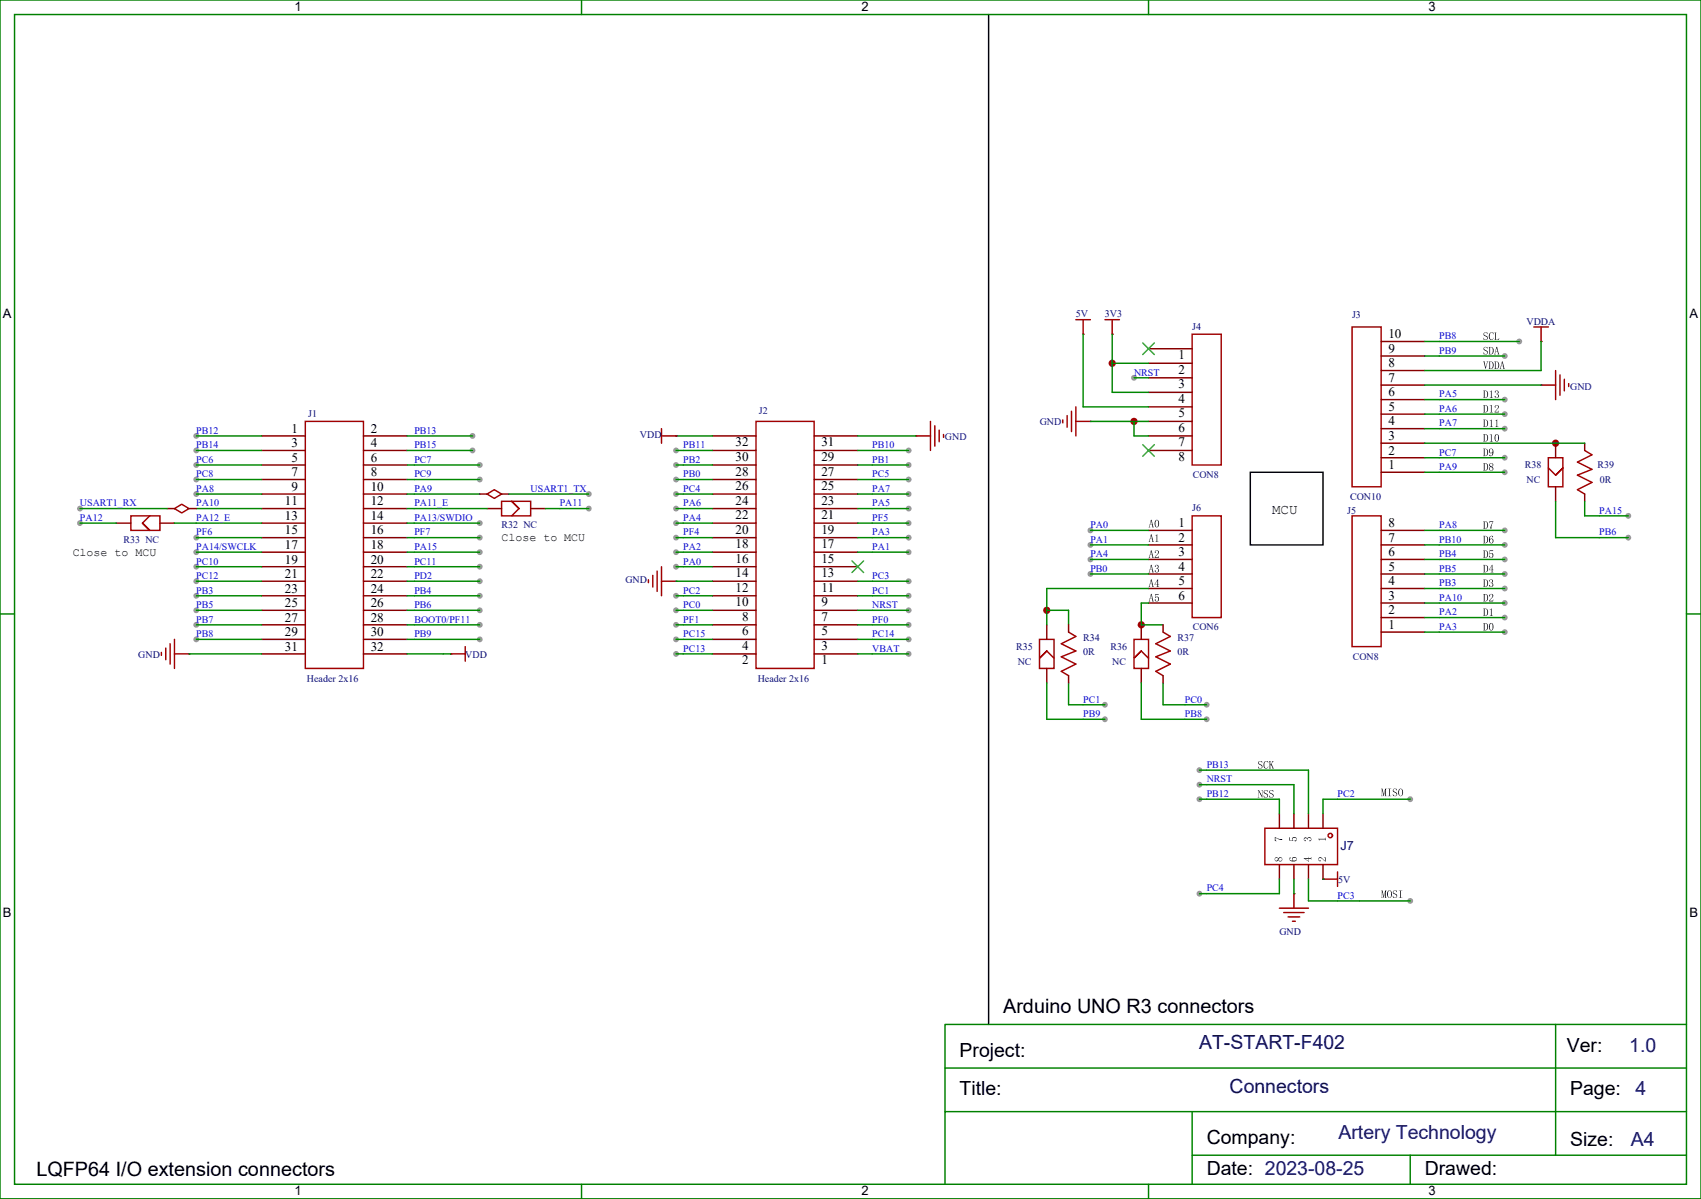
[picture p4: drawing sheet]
<svg xmlns="http://www.w3.org/2000/svg" width="413mm" height="291mm" viewBox="0 0 413 291" stroke-linecap="round" stroke-linejoin="round" font-family="sans-serif">
<g fill="#c00">
<circle cx="269.9" cy="88.2" r=".88"/>
<circle cx="275.2" cy="102.3" r=".88"/>
<circle cx="254" cy="148.2" r=".88"/>
<circle cx="276.9" cy="151.7" r=".88"/>
<circle cx="377.5" cy="107.6" r=".88"/>
</g>
<g fill="#999">
<circle cx="47.6" cy="112.9" r=".71"/>
<circle cx="47.6" cy="116.4" r=".71"/>
<circle cx="47.6" cy="130.5" r=".71"/>
<circle cx="47.6" cy="119.9" r=".71"/>
<circle cx="47.6" cy="144.6" r=".71"/>
<circle cx="47.6" cy="141.1" r=".71"/>
<circle cx="47.6" cy="137.6" r=".71"/>
<circle cx="47.6" cy="134.1" r=".71"/>
<circle cx="47.6" cy="155.2" r=".71"/>
<circle cx="47.6" cy="151.7" r=".71"/>
<circle cx="47.6" cy="148.2" r=".71"/>
<circle cx="116.4" cy="116.4" r=".71"/>
<circle cx="116.4" cy="112.9" r=".71"/>
<circle cx="116.4" cy="130.5" r=".71"/>
<circle cx="116.4" cy="127" r=".71"/>
<circle cx="116.4" cy="144.6" r=".71"/>
<circle cx="116.4" cy="141.1" r=".71"/>
<circle cx="116.4" cy="137.6" r=".71"/>
<circle cx="116.4" cy="134.1" r=".71"/>
<circle cx="116.4" cy="155.2" r=".71"/>
<circle cx="116.4" cy="151.7" r=".71"/>
<circle cx="116.4" cy="148.2" r=".71"/>
<circle cx="275.2" cy="91.7" r=".71"/>
<circle cx="264.6" cy="128.8" r=".71"/>
<circle cx="264.6" cy="132.3" r=".71"/>
<circle cx="264.6" cy="135.8" r=".71"/>
<circle cx="264.6" cy="139.3" r=".71"/>
<circle cx="142.9" cy="123.5" r=".71"/>
<circle cx="19.4" cy="127" r=".71"/>
<circle cx="268.1" cy="171.1" r=".71"/>
<circle cx="268.1" cy="174.6" r=".71"/>
<circle cx="292.8" cy="171.1" r=".71"/>
<circle cx="292.8" cy="174.6" r=".71"/>
<circle cx="291" cy="194" r=".71"/>
<circle cx="291" cy="190.5" r=".71"/>
<circle cx="291" cy="187" r=".71"/>
<circle cx="342.2" cy="194" r=".71"/>
<circle cx="291" cy="217" r=".71"/>
<circle cx="342.2" cy="218.7" r=".71"/>
<circle cx="368.7" cy="82.9" r=".71"/>
<circle cx="365.1" cy="86.4" r=".71"/>
<circle cx="365.1" cy="97" r=".71"/>
<circle cx="365.1" cy="100.5" r=".71"/>
<circle cx="365.1" cy="104.1" r=".71"/>
<circle cx="365.1" cy="111.1" r=".71"/>
<circle cx="365.1" cy="114.7" r=".71"/>
<circle cx="365.1" cy="128.8" r=".71"/>
<circle cx="365.1" cy="132.3" r=".71"/>
<circle cx="365.1" cy="135.8" r=".71"/>
<circle cx="365.1" cy="139.3" r=".71"/>
<circle cx="365.1" cy="142.9" r=".71"/>
<circle cx="365.1" cy="146.4" r=".71"/>
<circle cx="365.1" cy="149.9" r=".71"/>
<circle cx="365.1" cy="153.5" r=".71"/>
<circle cx="395.1" cy="130.5" r=".71"/>
<circle cx="395.1" cy="125.2" r=".71"/>
<circle cx="142.9" cy="119.9" r=".71"/>
<circle cx="19.4" cy="123.5" r=".71"/>
<circle cx="220.5" cy="109.4" r=".71"/>
<circle cx="220.5" cy="112.9" r=".71"/>
<circle cx="220.5" cy="116.4" r=".71"/>
<circle cx="220.5" cy="119.9" r=".71"/>
<circle cx="220.5" cy="123.5" r=".71"/>
<circle cx="220.5" cy="127" r=".71"/>
<circle cx="220.5" cy="130.5" r=".71"/>
<circle cx="220.5" cy="134.1" r=".71"/>
<circle cx="220.5" cy="141.1" r=".71"/>
<circle cx="220.5" cy="144.6" r=".71"/>
<circle cx="220.5" cy="148.2" r=".71"/>
<circle cx="220.5" cy="151.7" r=".71"/>
<circle cx="220.5" cy="155.2" r=".71"/>
<circle cx="220.5" cy="158.7" r=".71"/>
<circle cx="164" cy="148.2" r=".71"/>
<circle cx="164" cy="151.7" r=".71"/>
<circle cx="164" cy="155.2" r=".71"/>
<circle cx="164" cy="158.7" r=".71"/>
<circle cx="164" cy="134.1" r=".71"/>
<circle cx="164" cy="137.6" r=".71"/>
<circle cx="164" cy="144.6" r=".71"/>
<circle cx="164" cy="119.9" r=".71"/>
<circle cx="164" cy="123.5" r=".71"/>
<circle cx="164" cy="127" r=".71"/>
<circle cx="164" cy="130.5" r=".71"/>
<circle cx="164" cy="109.4" r=".71"/>
<circle cx="164" cy="112.9" r=".71"/>
<circle cx="164" cy="116.4" r=".71"/>
<circle cx="47.6" cy="109.4" r=".71"/>
<circle cx="47.6" cy="105.8" r=".71"/>
<circle cx="114.7" cy="105.8" r=".71"/>
<circle cx="114.7" cy="109.4" r=".71"/>
</g>
<path d="M303.4 114.7h17.6v17.6h-17.6z" fill="none" stroke="#000" stroke-width=".35"/>
<path d="M109.4 158.8h3.5M112.9 157v3.5" fill="none" stroke="#a10000" stroke-width=".35"/>
<circle cx="109.4" cy="158.8" r=".18" fill="#870000"/>
<path d="M39.2 158.4v.7M40.2 157.3v2.9M41.3 156.3v4.9M42.3 158.8h3.6M42.3 155.2v7.1" fill="none" stroke="#a10000" stroke-width=".35"/>
<circle cx="45.9" cy="158.8" r=".18" fill="#870000"/>
<path d="M261.1 77.6h3.5M262.8 77.6v3.5" fill="none" stroke="#a10000" stroke-width=".35"/>
<circle cx="262.8" cy="81.1" r=".18" fill="#870000"/>
<path d="M268.1 77.6h3.5M269.9 77.6v3.5" fill="none" stroke="#a10000" stroke-width=".35"/>
<circle cx="269.9" cy="81.1" r=".18" fill="#870000"/>
<path d="M260 99.8v5M261.1 98.8v7M257.9 102v.7M258.9 100.9v2.8M261.1 102.3h3.5" fill="none" stroke="#a10000" stroke-width=".35"/>
<circle cx="264.6" cy="102.3" r=".18" fill="#870000"/>
<path d="M321 213.4h3.6M324.6 211.7v3.5" fill="none" stroke="#a10000" stroke-width=".35"/>
<circle cx="321" cy="213.4" r=".18" fill="#870000"/>
<path d="M314 217v3.5M310.4 220.5h7.1M311.5 221.5h4.9M312.6 222.6h2.8M313.6 223.7h.7" fill="none" stroke="#a10000" stroke-width=".35"/>
<circle cx="314" cy="217" r=".18" fill="#870000"/>
<path d="M373.9 93.5h3.6M377.5 90v7M378.5 91v5M379.6 92.1v2.8M380.6 93.1v.7" fill="none" stroke="#a10000" stroke-width=".35"/>
<circle cx="373.9" cy="93.5" r=".18" fill="#870000"/>
<path d="M222.2 105.8h3.6M225.8 102.3v7.1M226.8 103.4v4.9M227.9 104.4v2.8M229 105.5v.7" fill="none" stroke="#a10000" stroke-width=".35"/>
<circle cx="222.3" cy="105.8" r=".18" fill="#870000"/>
<path d="M372.2 79.4h3.5M373.9 79.4v3.5" fill="none" stroke="#a10000" stroke-width=".35"/>
<circle cx="373.9" cy="82.9" r=".18" fill="#870000"/>
<g fill="#000">
<path d="M309.3 203.2l1.8 .6a1.03 1.03 0 0 1-1.3-.3l-.3-.1v.6l.3 .2h-.5zM312.9 203.3h.1v.7l.7 .1a.52 .52 0 0 1 0-.8 .52 .52 0 0 1 .8 .2 .52 .52 0 0 1-.3 .7v-.2a.22 .22 0 0 0 .3 0 .22 .22 0 0 0 .1-.2 .48 .48 0 0 0-.7-.4 .48 .48 0 0 0-.1 .8l-.9-.1zM316.5 203.4l.4-.1 .3 .3a.49 .49 0 0 1 .5-.4 .49 .49 0 0 1 .5 .5 .49 .49 0 0 1-.5 .5l.2-.2a.31 .31 0 0 0 .2-.3 .31 .31 0 0 0-.2-.3l-.5 .1-.1 .4a.41 .41 0 0 0-.4-.4 .41 .41 0 0 0-.5 .3l.5 .3a.4 .4 0 0 1-.6-.1 .4 .4 0 0 1 .2-.6zM319.9 203.6h1.6l.2-.3v.8l-.2-.3h-1.3l-.1 .3zM320 208.2a1.19 1.19 0 0 1 1.5 .8v-.7l-.2-.2 .4 .1v.9l-.5-.2a.85 .85 0 0 0-1.2-.4 .39 .39 0 0 0 .5 .4v.1a.46 .46 0 0 1-.6-.1 .46 .46 0 0 1 .1-.7z"/>
<path d="M362.6 80.7h.5l-.2 .2 .1 1.5a.56 .56 0 0 0 .7-.3v.4h-1.1l.2-.1v-1.5zM361.6 80.8l.7-.1 .1 .5a.46 .46 0 0 0-.6-.4 .46 .46 0 0 0-.3 .6 .61 .61 0 0 0 0 .7 .61 .61 0 0 0 .7 .2l.2-.3a.55 .55 0 0 1-.6 .5 .55 .55 0 0 1-.5-.6v-.5zM360.1 80.8l.8-.1v.4a.38 .38 0 0 0-.5-.4 .38 .38 0 0 0-.1 .7 .58 .58 0 0 1 .7 .4 .58 .58 0 0 1-.5 .7h-.5v-.5a.44 .44 0 0 0 .4 .5 .44 .44 0 0 0 .5-.4 .44 .44 0 0 0-.4-.5l-.5-.3z"/>
<path d="M363.1 84.4l-.2 .9h.5zM363.1 84.2h.2l.5 1.8h-.4l.1-.1-.1-.5h-.5l-.1 .4 .1 .2h-.4zM361.6 84.3v1.6a.34 .34 0 0 0 .4 .1 .34 .34 0 0 0 .2-.4 .85 .85 0 0 0-.5-1.3zM361.2 84.2a.91 .91 0 0 1 1.2 .9 .91 .91 0 0 1-1.2 .9l.2-.1v-1.5zM360.1 84.4l.8-.2v.5a.38 .38 0 0 0-.5-.4 .38 .38 0 0 0-.1 .6 .58 .58 0 0 1 .7 .5 .58 .58 0 0 1-.5 .7h-.5v-.6a.44 .44 0 0 0 .4 .5 .44 .44 0 0 0 .5-.3 .44 .44 0 0 0-.4-.5l-.5-.4z"/>
<path d="M362.9 98.4a.56 .56 0 0 1 .8 .3 .56 .56 0 0 1-.4 .7l-.5 .6h.7l.2-.3-.1 .4h-.9l.2-.4a.85 .85 0 0 0 .4-1.3 .39 .39 0 0 0-.4 .5l-.2-.1zM361.5 98.5l.4-.2v1.6l.4 .2h-.8l.3-.2v-1.3zM360.2 98.5v1.5a.34 .34 0 0 0 .4 .1 .34 .34 0 0 0 .2-.3 .85 .85 0 0 0-.5-1.4zM359.9 98.3a.91 .91 0 0 1 1.2 .9 .91 .91 0 0 1-1.2 .9l.2-.1v-1.5z"/>
<path d="M362.9 94.9a.45 .45 0 0 1 .7 .1 .45 .45 0 0 1-.3 .6 .5 .5 0 0 1 .4 .6 .5 .5 0 0 1-.5 .4 .5 .5 0 0 1-.5-.4h.2v.2a.31 .31 0 0 0 .3 .2 .31 .31 0 0 0 .3-.3l-.1-.5-.4-.1a.42 .42 0 0 0 .4-.4 .42 .42 0 0 0-.3-.4l-.2 .1-.1 .3-.1-.1zM361.5 95l.4-.2v1.6l.4 .2h-.8l.3-.2v-1.3zM360.2 94.9v1.6a.34 .34 0 0 0 .4 .1 .34 .34 0 0 0 .2-.4 .85 .85 0 0 0-.5-1.3zM359.9 94.8a.91 .91 0 0 1 1.2 .9 .91 .91 0 0 1-1.2 .9l.2-.1v-1.5z"/>
<path d="M364.5 88l-.2 .8h.4zM364.5 87.8l.1-.1 .6 1.9h-.5l.1-.2-.1-.5h-.4l-.2 .5 .2 .2h-.4zM362.9 87.9v1.5a.34 .34 0 0 0 .4 .1 .34 .34 0 0 0 .2-.3 .85 .85 0 0 0-.5-1.4zM362.6 87.8a.91 .91 0 0 1 1.2 .8 .91 .91 0 0 1-1.2 .9l.1-.1v-1.5zM361.6 87.9v1.5a.34 .34 0 0 0 .4 .1 .34 .34 0 0 0 .2-.3 .85 .85 0 0 0-.5-1.4zM361.2 87.8a.91 .91 0 0 1 1.2 .8 .91 .91 0 0 1-1.2 .9l.2-.1v-1.5zM359.9 87.8h.4l-.1 .1 .3 1.3 .4-1.3-.2-.1h.4l-.6 1.8z"/>
<path d="M361.6 109.1a.43 .43 0 0 0-.1 .6 .43 .43 0 0 0 .6 .1v-.7l-.3-.1zM361.4 109.1a.59 .59 0 0 1 .8-.1 .59 .59 0 0 1 .2 .7 .69 .69 0 0 1-.2 .8 .69 .69 0 0 1-.8 .1l.1-.2 .1 .3a.42 .42 0 0 0 .5-.2 .42 .42 0 0 0 .1-.4v-.3a.52 .52 0 0 1-.8 .1 .52 .52 0 0 1 0-.8zM360.2 109v1.6a.34 .34 0 0 0 .4 .1 .34 .34 0 0 0 .2-.4 .85 .85 0 0 0-.5-1.3zM359.9 108.9a.91 .91 0 0 1 1.2 .9 .91 .91 0 0 1-1.2 .9l.2-.1v-1.5z"/>
<path d="M361.5 112.8a.35 .35 0 0 0 .7 0 .35 .35 0 0 0-.7 0zM361.6 113.4a.41 .41 0 0 0-.1 .7 .41 .41 0 0 0 .6-.1 .41 .41 0 0 0-.2-.6zM361.5 112.6a.48 .48 0 0 1 .7 0 .48 .48 0 0 1-.2 .7 .51 .51 0 0 1 .2 .8 .51 .51 0 0 1-.8 0 .51 .51 0 0 1 .2-.8l-.2-.3zM360.2 112.6v1.5a.34 .34 0 0 0 .4 .1 .34 .34 0 0 0 .2-.3 .85 .85 0 0 0-.5-1.4zM359.9 112.5a.91 .91 0 0 1 1.2 .8 .91 .91 0 0 1-1.2 .9l.2-.1v-1.5z"/>
<path d="M363.1 105.5a1.33 1.33 0 0 0 .1 1.6 1.21 1.21 0 0 0 0-1.6zM362.9 105.5a.6 .6 0 0 1 .7 .1 .6 .6 0 0 1 .1 .7 .58 .58 0 0 1-.1 .8 .58 .58 0 0 1-.8-.1l-.1-1zM361.5 105.5l.4-.1v1.6l.4 .2h-.8l.3-.2v-1.3zM360.2 105.5v1.6a.34 .34 0 0 0 .4 0 .34 .34 0 0 0 .2-.3 .85 .85 0 0 0-.5-1.3zM359.9 105.4a.91 .91 0 0 1 1.2 .9 .91 .91 0 0 1-1.2 .8h.2v-1.6z"/>
<path d="M362.8 102l.5-.2v1.6l.3 .3h-.8l.3-.3v-1.3zM361.5 102l.4-.2v1.6l.4 .3h-.8l.3-.3v-1.3zM360.2 102v1.5a.34 .34 0 0 0 .4 .1 .34 .34 0 0 0 .2-.3 .85 .85 0 0 0-.5-1.4zM359.9 101.9a.91 .91 0 0 1 1.2 .8 .91 .91 0 0 1-1.2 .9l.2-.1v-1.5z"/>
<path d="M280.6 126.3a1.33 1.33 0 0 0 .1 1.7 1.21 1.21 0 0 0 0-1.7zM280.4 126.3a.6 .6 0 0 1 .7 .1 .6 .6 0 0 1 .2 .7 .58 .58 0 0 1-.2 .8 .58 .58 0 0 1-.8-.1l-.1-.9zM279.3 126.4l-.2 .9h.4zM279.3 126.2h.1l.6 1.8h-.5l.2-.1-.2-.6h-.4l-.1 .5 .1 .2h-.4z"/>
<path d="M280.3 129.9l.5-.2v1.6l.3 .2h-.8l.3-.2v-1.3zM279.3 129.9l-.2 .9h.4zM279.3 129.8l.1-.1 .6 1.8h-.5l.2-.1-.2-.5h-.4l-.1 .5 .1 .1h-.4z"/>
<path d="M280.4 133.7a.56 .56 0 0 1 .8 .3 .56 .56 0 0 1-.4 .7l-.5 .6 .7-.1 .2-.2v.4h-1l.2-.5a.85 .85 0 0 0 .4-1.2 .39 .39 0 0 0-.4 .5l-.2-.1zM279.3 133.8l-.2 .9h.4zM279.3 133.6h.1l.6 1.8h-.5l.2-.1-.2-.5h-.4l-.1 .4 .1 .2h-.4z"/>
<path d="M280.4 137.2a.45 .45 0 0 1 .7 .1 .45 .45 0 0 1-.3 .7 .5 .5 0 0 1 .4 .5 .5 .5 0 0 1-.5 .5 .5 .5 0 0 1-.5-.5h.2v.2a.31 .31 0 0 0 .3 .2 .31 .31 0 0 0 .3-.3l-.1-.5-.3-.1a.42 .42 0 0 0 .4-.3 .42 .42 0 0 0-.4-.5l-.2 .1-.1 .3-.1-.1zM279.3 137.3l-.2 .9h.4zM279.3 137.2l.1-.1 .6 1.9h-.5l.2-.2-.2-.5h-.4l-.1 .5 .1 .2h-.4z"/>
<path d="M361.7 130.9a.43 .43 0 0 0-.2 .7 .43 .43 0 0 0 .7 0 .44 .44 0 0 0 0-.5 .44 .44 0 0 0-.5-.2zM361.6 130.2l.5-.1 .2 .3-.5-.2-.3 .8a.55 .55 0 0 1 .8 0 .55 .55 0 0 1 0 .7 .55 .55 0 0 1-.7 .1 1.31 1.31 0 0 1 0-1.6zM360.2 130.2v1.5a.34 .34 0 0 0 .4 .1 .34 .34 0 0 0 .2-.3 .85 .85 0 0 0-.5-1.3zM359.9 130.1a.91 .91 0 0 1 1.2 .9 .91 .91 0 0 1-1.2 .8l.2-.1v-1.5z"/>
<path d="M361.5 133.6h.8v.2h-.8v.7a.53 .53 0 0 1 .8 0 .53 .53 0 0 1-.2 .8 .53 .53 0 0 1-.7-.3h.2a.22 .22 0 0 0 0 .3 .22 .22 0 0 0 .2 .1 .47 .47 0 0 0 .4-.6 .47 .47 0 0 0-.6-.3l-.2 .1zM360.2 133.7v1.6a.34 .34 0 0 0 .4 .1 .34 .34 0 0 0 .2-.4 .85 .85 0 0 0-.5-1.3zM359.9 133.6a.91 .91 0 0 1 1.2 .9 .91 .91 0 0 1-1.2 .9l.2-.1v-1.5z"/>
<path d="M362 137.4l-.6 .9h.6zM362 137.1l.1 1.2h.3l-.3 .1 .1 .4 .2 .2h-.7l.3-.2v-.4h-.7zM360.2 137.3v1.5a.34 .34 0 0 0 .4 .1 .34 .34 0 0 0 .2-.3 .85 .85 0 0 0-.5-1.4zM359.9 137.2a.91 .91 0 0 1 1.2 .8 .91 .91 0 0 1-1.2 .9l.2-.1v-1.5z"/>
<path d="M361.4 126.6h1l-.6 1.8a1.04 1.04 0 0 1 .2-1.3l.2-.4h-.6l-.3 .3zM360.2 126.7v1.5a.34 .34 0 0 0 .4 .1 .34 .34 0 0 0 .2-.3 .85 .85 0 0 0-.5-1.4zM359.9 126.6a.91 .91 0 0 1 1.2 .8 .91 .91 0 0 1-1.2 .9l.2-.1v-1.5z"/>
<path d="M280.3 144.2h.9v.2h-.8v.7a.53 .53 0 0 1 .8 0 .53 .53 0 0 1-.2 .8 .53 .53 0 0 1-.8-.4l.2 .1a.22 .22 0 0 0 0 .3 .22 .22 0 0 0 .3 .1 .47 .47 0 0 0 .4-.6 .47 .47 0 0 0-.7-.3l-.1 .1zM279.3 144.4l-.2 .9h.4zM279.3 144.2h.1l.6 1.8h-.5l.2-.1-.2-.6h-.4l-.1 .5 .1 .2h-.4z"/>
<path d="M280.8 140.9l-.6 1h.6zM280.9 140.7l.1 1.2h.3h-.3v.4l.3 .2h-.7l.2-.2v-.4h-.7zM279.3 140.9l-.2 .8h.4zM279.3 140.7l.1-.1 .6 1.9h-.5l.2-.2-.2-.5h-.4l-.1 .5 .1 .2h-.4z"/>
<path d="M361.7 151.4a1.33 1.33 0 0 0 .2 1.6 1.21 1.21 0 0 0 0-1.7zM361.6 151.4a.6 .6 0 0 1 .7 .1 .6 .6 0 0 1 .1 .7 .58 .58 0 0 1-.2 .7 .58 .58 0 0 1-.7-.1l-.2-.9zM360.2 151.4v1.5a.34 .34 0 0 0 .4 .1 .34 .34 0 0 0 .2-.3 .85 .85 0 0 0-.5-1.4zM359.9 151.3a.91 .91 0 0 1 1.2 .8 .91 .91 0 0 1-1.2 .9l.2-.1v-1.5z"/>
<path d="M361.5 147.9l.4-.2v1.6l.4 .2h-.8l.3-.2v-1.3zM360.2 147.8v1.6a.34 .34 0 0 0 .4 .1 .34 .34 0 0 0 .2-.4 .85 .85 0 0 0-.5-1.3zM359.9 147.7a.91 .91 0 0 1 1.2 .9 .91 .91 0 0 1-1.2 .9l.2-.1v-1.5z"/>
<path d="M361.5 144.3a.56 .56 0 0 1 .9 .2 .56 .56 0 0 1-.5 .8l-.5 .5h.7l.3-.2-.1 .4h-1l.3-.5a.85 .85 0 0 0 .4-1.2 .39 .39 0 0 0-.5 .5l-.2-.2zM360.2 144.3v1.6a.34 .34 0 0 0 .4 0 .34 .34 0 0 0 .2-.3 .85 .85 0 0 0-.5-1.3zM359.9 144.2a.91 .91 0 0 1 1.2 .9 .91 .91 0 0 1-1.2 .8h.2v-1.5z"/>
<path d="M361.5 140.8a.45 .45 0 0 1 .7 0 .45 .45 0 0 1-.2 .7 .5 .5 0 0 1 .4 .5 .5 .5 0 0 1-.5 .5 .5 .5 0 0 1-.5-.5h.2l-.1 .2a.31 .31 0 0 0 .4 .2 .31 .31 0 0 0 .2-.2v-.5l-.4-.1a.42 .42 0 0 0 .4-.4 .42 .42 0 0 0-.3-.5l-.2 .1-.1 .4-.1-.2zM360.2 140.8v1.5a.34 .34 0 0 0 .4 .1 .34 .34 0 0 0 .2-.3 .85 .85 0 0 0-.5-1.4zM359.9 140.7a.91 .91 0 0 1 1.2 .9 .91 .91 0 0 1-1.2 .8l.2-.1v-1.5z"/>
<path d="M308.1 192l.8-.2v.5a.38 .38 0 0 0-.5-.5 .38 .38 0 0 0-.1 .7 .58 .58 0 0 1 .7 .5 .58 .58 0 0 1-.5 .7h-.5v-.6a.44 .44 0 0 0 .4 .5 .44 .44 0 0 0 .5-.3 .44 .44 0 0 0-.4-.5l-.5-.4zM306.8 192l.8-.2v.5a.38 .38 0 0 0-.5-.5 .38 .38 0 0 0-.1 .7 .58 .58 0 0 1 .7 .5 .58 .58 0 0 1-.5 .7h-.5v-.6a.44 .44 0 0 0 .3 .5 .44 .44 0 0 0 .5-.3 .44 .44 0 0 0-.4-.5l-.4-.4zM305.2 191.8h.3l.7 1.4v-1.2l-.1-.2h.4l-.2 .2v1.6l-.9-1.5v1.4l.2 .1h-.4l.2-.1v-1.5z"/>
<path d="M307.9 184.8h.5l-.2 .1v.8l.6-.8-.2-.1h.5l-.6 .6 .6 1.2h-.4l.1-.2-.4-.8-.2 .2v.7l.2 .1h-.5l.2-.2v-1.5zM306.9 184.9l.8-.1v.4a.46 .46 0 0 0-.6-.4 .46 .46 0 0 0-.3 .6 .61 .61 0 0 0 0 .8 .61 .61 0 0 0 .7 .2l.2-.3a.55 .55 0 0 1-.6 .5 .55 .55 0 0 1-.5-.6v-.6zM305.4 184.9l.8-.1v.4a.38 .38 0 0 0-.5-.4 .38 .38 0 0 0-.1 .6 .58 .58 0 0 1 .7 .5 .58 .58 0 0 1-.5 .7h-.4l-.1-.5a.44 .44 0 0 0 .4 .5 .44 .44 0 0 0 .5-.4 .44 .44 0 0 0-.4-.5l-.5-.3z"/>
<path d="M339.7 191.6a1.28 1.28 0 0 0 .2 1.6 1.13 1.13 0 0 0 0-1.7zM339.6 191.6a.64 .64 0 0 1 .7 .1 .64 .64 0 0 1 .2 .7 .65 .65 0 0 1-.6 .9 .65 .65 0 0 1-.6-.9zM338.1 191.6l.8-.1v.4a.38 .38 0 0 0-.5-.4 .38 .38 0 0 0-.1 .7 .58 .58 0 0 1 .7 .4 .58 .58 0 0 1-.5 .7h-.5v-.5a.44 .44 0 0 0 .4 .5 .44 .44 0 0 0 .5-.4 .44 .44 0 0 0-.4-.5l-.5-.3zM336.7 191.5h.9l-.4 .1 .1 1.6 .3 .1h-.9l.4-.2v-1.5zM335.2 191.5h.3l.3 1.4 .3-1.4h.4l-.2 .1v1.5l.2 .2h-.5l.1-.2v-1.3l-.3 1.5-.4-1.5 .1 1.5h-.3l.1-1.7z"/>
<path d="M310.4 208.4a.38 .38 0 0 0 .1 .6 .38 .38 0 0 0 .6-.4l-.3-.3zM309.4 208.6a.34 .34 0 0 0 .6 0 .34 .34 0 0 0-.6 0zM309.4 208.3l.5-.2 .3 .3a.5 .5 0 0 1 .7-.2 .5 .5 0 0 1 0 .8 .5 .5 0 0 1-.7-.2 .48 .48 0 0 1-.8 .2 .48 .48 0 0 1 0-.7z"/>
<path d="M313.7 208.3a.43 .43 0 0 0 .4 .7 .43 .43 0 0 0 .4-.7zM312.9 208.3l.3-.1-.3 .3 .2 .3 .7 .2a.54 .54 0 0 1-.1-.8 .54 .54 0 0 1 .8-.1 .54 .54 0 0 1 .1 .8 .92 .92 0 0 1-1.1 .3 .92 .92 0 0 1-.6-.9z"/>
<path d="M316.6 208.5l1 .6v-.6zM316.4 208.3h1.2v-.3v.3h.4l.2-.2v.7l-.2-.3h-.4v.7z"/>
<path d="M339.4 216.2h.9l-.4 .1v1.6l.4 .1h-.9l.4-.2v-1.5zM338.1 216.3l.8-.1v.4a.38 .38 0 0 0-.5-.4 .38 .38 0 0 0-.1 .6 .58 .58 0 0 1 .7 .5 .58 .58 0 0 1-.5 .7h-.5v-.5a.44 .44 0 0 0 .4 .5 .44 .44 0 0 0 .5-.4 .44 .44 0 0 0-.4-.5l-.5-.3zM337 216.3a1.28 1.28 0 0 0 .2 1.6 1.13 1.13 0 0 0 0-1.7zM336.9 216.3a.64 .64 0 0 1 .7 .1 .64 .64 0 0 1 .2 .7 .65 .65 0 0 1-.6 .9 .65 .65 0 0 1-.6-.9zM335.2 216.2h.3l.3 1.4 .3-1.4h.4l-.2 .1v1.5l.2 .2h-.5l.1-.2v-1.3l-.3 1.5-.4-1.5 .1 1.5h-.3l.1-1.7z"/>
</g>
<path d="M239.9 3.5v245.2" fill="none" stroke="#000" stroke-width=".35"/>
<g fill="none" stroke="#a10000" stroke-width=".35">
<path d="M328.1 79.4h7v38.8h-7zM289.3 81.1h7v31.8h-7zM74.1 102.3h14.1v60h-14.1zM183.4 102.3h14.2v60h-14.2zM375.7 113.6l1.8 1.8M375.7 111.1h3.5v7.1h-3.5zM377.5 115.4l1.7-1.8-1.7 1.8M384.5 109.4l1.8 1-3.5 1.8 3.5 1.7-3.5 1.5 3.5 1.7-3.5 1.8 1.7 1M31.7 125.2h7.1v3.6h-7.1zM34.6 127l1.7 1.8-1.7-1.8M36.3 125.2l-1.7 1.8M121.7 121.7h7.1v3.5h-7.1z"/>
<path d="M125.9 123.5l-1.7-1.8 1.7 1.8M125.9 123.5l-1.7 1.7M289.3 125.2h7v24.7h-7zM328.1 125.2h7v31.8h-7zM252.2 155.2h3.6v7.1h-3.6zM254 158l-1.8 1.8 1.8-1.8M254 158l1.8 1.8M275.2 155.2h3.5v7.1h-3.5zM276.9 158l-1.7 1.8 1.7-1.8M276.9 158l1.8 1.8M306.9 201.1h17.7v8.8h-17.7z"/>
<circle cx="322.8" cy="202.8" r=".53"/>
</g>
<g fill="none" stroke="#870000" stroke-width=".35">
<path d="M278.7 84.7h10.6M278.7 88.2h10.6M278.7 91.7h10.6M278.7 95.3h10.6M278.7 98.8h10.6M335.1 97h10.6M335.1 93.5h10.6M335.1 90h10.6M335.1 86.4h10.6M335.1 82.9h10.6M63.5 105.8h10.6M63.5 109.4h10.6"/>
<path d="M63.5 112.9h10.6M63.5 116.4h10.6M63.5 119.9h10.6M88.2 105.8h10.6M88.2 109.4h10.6M88.2 112.9h10.6M88.2 116.4h10.6M88.2 119.9h10.6M172.9 105.8h10.5M172.9 109.4h10.5M172.9 112.9h10.5M172.9 116.4h10.5"/>
<path d="M172.9 119.9h10.5M197.6 105.8h10.5M197.6 109.4h10.5M197.6 112.9h10.5M197.6 116.4h10.5M197.6 119.9h10.5M278.7 102.3h10.6M278.7 105.8h10.6M278.7 109.4h10.6M335.1 114.7h10.6M335.1 111.1h10.6M335.1 107.6h10.6"/>
<path d="M335.1 104.1h10.6M335.1 100.5h10.6M377.5 107.6v3.5M377.5 118.2v3.5M384.5 107.6v1.8M384.5 119.9v1.8M28.2 127h3.6M38.8 127h3.5M63.5 123.5h10.6M63.5 127h10.6M63.5 130.5h10.6M63.5 134.1h10.6"/>
<path d="M63.5 137.6h10.6M88.2 123.5h10.6M88.2 127h10.6M88.2 130.5h10.6M88.2 134.1h10.6M88.2 137.6h10.6M118.2 123.5h3.5M128.8 123.5h3.5M172.9 123.5h10.5M172.9 127h10.5M172.9 130.5h10.5M172.9 134.1h10.5"/>
<path d="M172.9 137.6h10.5M197.6 123.5h10.5M197.6 127h10.5M197.6 130.5h10.5M197.6 134.1h10.5M197.6 137.6h10.5M278.7 139.3h10.6M278.7 135.8h10.6M278.7 132.3h10.6M278.7 128.8h10.6M335.1 139.3h10.6M335.1 135.8h10.6"/>
<path d="M335.1 132.3h10.6M335.1 128.8h10.6M63.5 141.1h10.6M63.5 144.6h10.6M63.5 148.2h10.6M63.5 151.7h10.6M63.5 155.2h10.6M63.5 158.8h10.6M88.2 141.1h10.6M88.2 144.6h10.6M88.2 148.2h10.6M88.2 151.7h10.6"/>
<path d="M88.2 155.2h10.6M88.2 158.8h10.6M172.9 141.1h10.5M172.9 144.6h10.5M172.9 148.2h10.5M172.9 151.7h10.5M172.9 155.2h10.5M172.9 158.8h10.5M197.6 141.1h10.5M197.6 144.6h10.5M197.6 148.2h10.5M197.6 151.7h10.5"/>
<path d="M197.6 155.2h10.5M197.6 158.8h10.5M254 151.7v3.5M276.9 151.7v3.5M278.7 146.4h10.6M278.7 142.9h10.6M335.1 153.5h10.6M335.1 149.9h10.6M335.1 146.4h10.6M335.1 142.9h10.6M254 162.3v3.5M276.9 162.3v3.5"/>
<path d="M310.4 197.6v3.5M314 197.6v3.5M317.5 197.6v3.5M321 197.6v3.5M310.4 209.9v3.5M314 209.9v3.5M317.5 209.9v3.5M321 209.9v3.5"/>
</g>
<path d="M277.3 83.3l2.8 2.8M280.1 83.3l-2.8 2.8M277.3 108l2.8 2.8M280.1 108l-2.8 2.8M206.7 136.2l2.8 2.8M209.5 136.2l-2.8 2.8" fill="none" stroke="#3c3" stroke-width=".35"/>
<g fill="none" stroke="#008700" stroke-width=".35">
<path d="M262.8 81.1v17.7h15.9M269.9 88.2h8.8M269.9 81.1v14.2h8.8M275.2 91.7h3.5M345.7 82.9h23M345.7 86.4h19.4M345.7 93.5h28.2M345.7 97h19.4M373.9 82.9v7.1h-28.2M47.6 112.9h15.9M47.6 116.4h15.9M47.6 119.9h15.9"/>
<path d="M98.8 112.9h17.6M98.8 116.4h17.6M264.6 102.3h14.1M275.2 102.3v3.5h3.5M345.7 100.5h19.4M345.7 104.1h19.4M345.7 107.6h38.8M345.7 111.1h19.4M345.7 114.7h19.4M19.4 127h8.8M42.3 127h21.2M47.6 130.5h15.9"/>
<path d="M47.6 123.5h15.9M47.6 137.6h15.9M47.6 134.1h15.9M98.8 130.5h17.6M98.8 127h17.6M98.8 123.5h19.4M98.8 137.6h17.6M98.8 134.1h17.6M132.3 123.5h10.6M264.6 128.8h14.1M264.6 132.3h14.1M264.6 135.8h14.1"/>
<path d="M264.6 139.3h14.1M345.7 128.8h19.4M345.7 132.3h19.4M345.7 135.8h19.4M345.7 139.3h19.4M377.5 121.7v8.8h17.6M384.5 121.7v3.5h10.6M45.9 158.8h17.6M47.6 144.6h15.9M47.6 141.1h15.9M47.6 155.2h15.9M47.6 151.7h15.9"/>
<path d="M47.6 148.2h15.9M98.8 144.6h17.6M98.8 141.1h17.6M98.8 158.8h10.6M98.8 155.2h17.6M98.8 151.7h17.6M98.8 148.2h17.6M254 148.2h5.3v3.5M278.7 142.9h-24.7v8.8M278.7 146.4h-1.8v5.3h5.3M345.7 142.9h19.4M345.7 146.4h19.4"/>
<path d="M345.7 149.9h19.4M345.7 153.5h19.4M254 165.8v8.8h14.1M259.3 165.8v5.3h8.8M276.9 165.8v8.8h15.9M282.2 165.8v5.3h10.6M291 194h19.4v3.6M291 190.5h23v7.1M291 187h26.5v10.6M342.2 194h-21.2v3.6M310.4 213.4v3.6h-19.4M314 213.4v3.6"/>
<path d="M317.5 213.4v5.3h24.7"/>
</g>
<circle cx="321" cy="213.4" r=".18" fill="#008700"/>
<path d="M98.8 119.9h17.6M123.5 119.9h19.4M19.4 123.5h21.2" fill="none" stroke="#008700" stroke-width=".35"/>
<path d="M118.2 119.9l1.7-1 1.8 1-1.8 1.1zM42.3 123.5l1.8-1.1 1.8 1.1-1.8 1zM158.4 139.7v2.8M159.5 138.6v5M160.5 137.6v7M157.3 140.8v.7M160.5 141.1h3.5" fill="none" stroke="#a10000" stroke-width=".35"/>
<path d="M116.4 119.9h1.8M121.7 119.9h1.8M40.6 123.5h1.7M45.9 123.5h1.7" fill="none" stroke="#870000" stroke-width=".35"/>
<circle cx="164" cy="141.1" r=".18" fill="#870000"/>
<g fill="none" stroke="#008700" stroke-width=".35">
<path d="M164 105.8h8.9M164 109.4h8.9M164 112.9h8.9M164 116.4h8.9M164 119.9h8.9M208.1 105.8h14.1M208.1 109.4h12.4M208.1 119.9h12.4M208.1 112.9h12.4M208.1 116.4h12.4M164 123.5h8.9M164 127h8.9"/>
<path d="M164 130.5h8.9M164 134.1h8.9M164 137.6h8.9M208.1 123.5h12.4M208.1 134.1h12.4M208.1 127h12.4M208.1 130.5h12.4M164 141.1h8.9M164 144.6h8.9M164 148.2h8.9M164 151.7h8.9M164 155.2h8.9"/>
<path d="M164 158.8h8.9M208.1 148.2h12.4M208.1 151.7h12.4M208.1 141.1h12.4M208.1 144.6h12.4M208.1 155.2h12.4M208.1 158.8h12.4"/>
</g>
<g fill="none" stroke="#008000" stroke-width=".35">
<path d="M0 0h412.7v291h-412.7zM3.5 3.5h405.7v284h-405.7zM141.1 0v3.5M278.7 0v3.5M0 149h3.5M409.2 149h3.5M377.5 248.7v31.8M409.2 259.3h-179.9v10.6M409.2 248.7h-179.9v10.6M289.3 269.9v17.6M409.2 269.9h-179.9v17.6M141.1 287.5v3.5"/>
<path d="M278.7 287.5v3.5M289.3 280.5h119.9M342.2 280.5v7"/>
</g>
<path d="M160.5 105.8h3.5M160.5 104.1v3.5M259.3 153.5l1.8 1-3.6 1.8 3.6 1.7-3.6 1.5 3.6 1.7-3.6 1.8 1.8 1M282.2 153.5l1.8 1-3.5 1.8 3.5 1.7-3.5 1.5 3.5 1.7-3.5 1.8 1.7 1" fill="none" stroke="#a10000" stroke-width=".35"/>
<path d="M259.3 151.7v1.8M282.2 151.7v1.8M259.3 164v1.8M282.2 164v1.8" fill="none" stroke="#870000" stroke-width=".35"/>
<circle cx="164" cy="105.8" r=".18" fill="#870000"/>
<path d="M47.6 109.4h15.9M47.6 105.8h15.9M98.8 109.4h15.9M98.8 105.8h15.9" fill="none" stroke="#008700" stroke-width=".35"/>
<g font-size="4.8">
<text x="243.4" y="245.9">Arduino UNO R3 connectors</text>
<text x="8.8" y="285.5">LQFP64 I/O extension connectors</text>
</g>
<g font-size="4.7">
<text x="232.8" y="256.5">Project:</text>
<text x="380.2" y="255.4">Ver:</text>
<text x="232.8" y="266">Title:</text>
<text x="381" y="266">Page:</text>
<text x="292.8" y="277.7">Company:</text>
<text x="381" y="278.3">Size:</text>
<text x="292.8" y="285.4">Date: 2023-08-25</text>
<text x="345.7" y="285.4">Drawed:</text>
</g>
<g font-size="4.7" fill="#006">
<text x="291" y="254.8">AT-START-F402</text>
<text x="298.4" y="265.4">Connectors</text>
</g>
<g font-size="4.7" fill="#000080">
<text x="395.4" y="255.4">1.0</text>
<text x="396.9" y="265.9">4</text>
<text x="324.8" y="276.5">Artery Technology</text>
<text x="395.8" y="278.3">A4</text>
</g>
<text font-size="3.4" x="308.7" y="124.7">MCU</text>
<g font-size="3.2">
<text x="336.9" y="82.1">10</text>
<text x="285.9" y="87.2">1</text>
<text x="336.9" y="89.2">8</text>
<text x="336.9" y="85.7">9</text>
<text x="285.9" y="90.7">2</text>
<text x="285.9" y="94.3">3</text>
<text x="336.9" y="92.7">7</text>
<text x="285.9" y="97.8">4</text>
<text x="285.9" y="101.3">5</text>
<text x="336.9" y="99.8">5</text>
<text x="336.9" y="96.2">6</text>
<text x="70.7" y="105.1">1</text>
<text x="90" y="105.1">2</text>
<text x="285.9" y="104.9">6</text>
<text x="336.9" y="106.8">3</text>
<text x="336.9" y="103.3">4</text>
<text x="70.7" y="108.6">3</text>
<text x="70.7" y="112.1">5</text>
<text x="90" y="108.6">4</text>
<text x="90" y="112.1">6</text>
<text x="178.5" y="111.9">30</text>
<text x="178.5" y="108.4">32</text>
<text x="199.3" y="111.9">29</text>
<text x="199.3" y="108.4">31</text>
<text x="285.9" y="108.4">7</text>
<text x="285.9" y="111.9">8</text>
<text x="336.9" y="113.9">1</text>
<text x="336.9" y="110.4">2</text>
<text x="70.7" y="115.6">7</text>
<text x="70.7" y="119.2">9</text>
<text x="90" y="115.6">8</text>
<text x="90" y="119.2">10</text>
<text x="178.5" y="119">26</text>
<text x="178.5" y="115.4">28</text>
<text x="199.3" y="119">25</text>
<text x="199.3" y="115.4">27</text>
<text x="69.1" y="122.7">11</text>
<text x="90" y="122.7">12</text>
<text x="178.5" y="122.5">24</text>
<text x="199.3" y="122.5">23</text>
<text x="69.1" y="126.2">13</text>
<text x="69.1" y="129.8">15</text>
<text x="90" y="126.2">14</text>
<text x="90" y="129.8">16</text>
<text x="178.5" y="129.6">20</text>
<text x="178.5" y="126">22</text>
<text x="199.3" y="129.6">19</text>
<text x="199.3" y="126">21</text>
<text x="285.9" y="128">1</text>
<text x="285.9" y="131.5">2</text>
<text x="336.9" y="131.5">7</text>
<text x="336.9" y="128">8</text>
<text x="69.1" y="133.3">17</text>
<text x="69.1" y="136.8">19</text>
<text x="90" y="133.3">18</text>
<text x="90" y="136.8">20</text>
<text x="178.5" y="136.6">16</text>
<text x="178.5" y="133.1">18</text>
<text x="199.3" y="136.6">15</text>
<text x="199.3" y="133.1">17</text>
<text x="285.9" y="135">3</text>
<text x="336.9" y="135">6</text>
<text x="69.1" y="140.3">21</text>
<text x="69.1" y="143.9">23</text>
<text x="90" y="140.3">22</text>
<text x="90" y="143.9">24</text>
<text x="178.5" y="143.7">12</text>
<text x="178.5" y="140.1">14</text>
<text x="199.3" y="143.7">11</text>
<text x="199.3" y="140.1">13</text>
<text x="285.9" y="138.6">4</text>
<text x="285.9" y="142.1">5</text>
<text x="336.9" y="142.1">4</text>
<text x="336.9" y="138.6">5</text>
<text x="69.1" y="147.4">25</text>
<text x="90" y="147.4">26</text>
<text x="178.5" y="147.2">10</text>
<text x="199.3" y="147.2">9</text>
<text x="285.9" y="145.6">6</text>
<text x="336.9" y="149.2">2</text>
<text x="336.9" y="145.6">3</text>
<text x="69.1" y="150.9">27</text>
<text x="69.1" y="154.4">29</text>
<text x="90" y="150.9">28</text>
<text x="90" y="154.4">30</text>
<text x="180.1" y="154.2">6</text>
<text x="180.1" y="150.7">8</text>
<text x="199.3" y="154.2">5</text>
<text x="199.3" y="150.7">7</text>
<text x="336.9" y="152.7">1</text>
<text x="69.1" y="158">31</text>
<text x="90" y="158">32</text>
<text x="180.1" y="161.3">2</text>
<text x="180.1" y="157.8">4</text>
<text x="199.3" y="161.3">1</text>
<text x="199.3" y="157.8">3</text>
</g>
<g font-size="3.1">
<text x="71.4" y="2.7">1</text>
<text x="209" y="2.7">2</text>
<text x="346.6" y="2.7">3</text>
<text x=".7" y="77.2">A</text>
<text x="409.9" y="77.2">A</text>
<text x=".7" y="222.7">B</text>
<text x="409.9" y="222.7">B</text>
<text x="71.4" y="290.2">1</text>
<text x="209" y="290.2">2</text>
<text x="346.6" y="290.2">3</text>
</g>
<text font-size="3.1" fill="#000080" x="325.3" y="206.4">J7</text>
<g font-size="2.8">
<text x="121.7" y="131.4">Close to MCU</text>
<text x="17.6" y="135">Close to MCU</text>
</g>
<g font-size="2.4" fill="#000080">
<text x="261.1" y="77.1">5V</text>
<text x="268.1" y="77.1">3V3</text>
<text x="328.1" y="77.3">J3</text>
<text x="289.3" y="80.1">J4</text>
<text x="370.4" y="78.8">VDDA</text>
<text x="381" y="94.7">GND</text>
<text x="74.8" y="101.2">J1</text>
<text x="184.1" y="100.5">J2</text>
<text x="155.3" y="106.2">VDD</text>
<text x="229.3" y="106.8">GND</text>
<text x="252.3" y="103.3">GND</text>
<text x="370" y="113.7">R38</text>
<text x="387.7" y="113.7">R39</text>
<text x="289.4" y="116">CON8</text>
<text x="370.4" y="117.2">NC</text>
<text x="388.2" y="117.2">0R</text>
<text x="289.3" y="124.2">J6</text>
<text x="326.9" y="124.8">J5</text>
<text x="327.6" y="121.4">CON10</text>
<text x="30" y="131.8">R33 NC</text>
<text x="121.7" y="128.2">R32 NC</text>
<text x="151.7" y="141.5">GND</text>
<text x="262.8" y="155.6">R34</text>
<text x="285.8" y="155.6">R37</text>
<text x="289.4" y="153.1">CON6</text>
<text x="33.6" y="159.7">GND</text>
<text x="112.9" y="159.7">VDD</text>
<text x="246.5" y="157.8">R35</text>
<text x="247" y="161.4">NC</text>
<text x="262.8" y="159.1">0R</text>
<text x="269.5" y="157.8">R36</text>
<text x="269.9" y="161.4">NC</text>
<text x="285.8" y="159.1">0R</text>
<text x="328.2" y="160.1">CON8</text>
<text x="74.5" y="165.5">Header 2x16</text>
<text x="183.9" y="165.5">Header 2x16</text>
<text x="324.7" y="214.3">5V</text>
<text x="310.4" y="227">GND</text>
</g>
<g font-size="2.4" fill="#00f">
<text x="349.2" y="82.4">PB8</text>
<text x="349.2" y="85.9">PB9</text>
<text x="275.2" y="91.2">NRST</text>
<text x="349.2" y="96.5">PA5</text>
<text x="349.2" y="100">PA6</text>
<text x="47.6" y="105.3">PB12</text>
<text x="100.5" y="105.3">PB13</text>
<text x="349.2" y="103.5">PA7</text>
<text x="47.6" y="112.4">PC6</text>
<text x="47.6" y="108.8">PB14</text>
<text x="100.5" y="112.4">PC7</text>
<text x="100.5" y="108.8">PB15</text>
<text x="165.8" y="108.8">PB11</text>
<text x="165.8" y="112.4">PB2</text>
<text x="211.7" y="108.8">PB10</text>
<text x="211.7" y="112.4">PB1</text>
<text x="349.2" y="110.6">PC7</text>
<text x="47.6" y="115.9">PC8</text>
<text x="47.6" y="119.4">PA8</text>
<text x="100.5" y="115.9">PC9</text>
<text x="100.5" y="119.4">PA9</text>
<text x="128.8" y="119.4">USART1_TX</text>
<text x="165.8" y="119.4">PC4</text>
<text x="165.8" y="115.9">PB0</text>
<text x="211.7" y="115.9">PC5</text>
<text x="211.7" y="119.4">PA7</text>
<text x="349.2" y="114.1">PA9</text>
<text x="19.4" y="122.9">USART1_RX</text>
<text x="47.6" y="122.9">PA10</text>
<text x="100.5" y="122.9">PA11_E</text>
<text x="135.8" y="122.9">PA11</text>
<text x="165.8" y="122.9">PA6</text>
<text x="211.7" y="122.9">PA5</text>
<text x="388.1" y="124.7">PA15</text>
<text x="19.4" y="126.5">PA12</text>
<text x="47.6" y="130">PF6</text>
<text x="47.6" y="126.5">PA12_E</text>
<text x="100.5" y="130">PF7</text>
<text x="100.5" y="126.5">PA13/SWDIO</text>
<text x="165.8" y="126.5">PA4</text>
<text x="165.8" y="130">PF4</text>
<text x="211.7" y="126.5">PF5</text>
<text x="211.7" y="130">PA3</text>
<text x="264.6" y="128.2">PA0</text>
<text x="264.6" y="131.8">PA1</text>
<text x="349.2" y="128.2">PA8</text>
<text x="349.2" y="131.8">PB10</text>
<text x="388.1" y="130">PB6</text>
<text x="47.6" y="137.1">PC10</text>
<text x="47.6" y="133.5">PA14/SWCLK</text>
<text x="100.5" y="137.1">PC11</text>
<text x="100.5" y="133.5">PA15</text>
<text x="165.8" y="133.5">PA2</text>
<text x="165.8" y="137.1">PA0</text>
<text x="211.7" y="133.5">PA1</text>
<text x="264.6" y="135.3">PA4</text>
<text x="349.2" y="135.3">PB4</text>
<text x="47.6" y="140.6">PC12</text>
<text x="100.5" y="140.6">PD2</text>
<text x="211.7" y="140.6">PC3</text>
<text x="264.6" y="138.8">PB0</text>
<text x="349.2" y="138.8">PB5</text>
<text x="349.2" y="142.3">PB3</text>
<text x="47.6" y="144.1">PB3</text>
<text x="47.6" y="147.6">PB5</text>
<text x="100.5" y="144.1">PB4</text>
<text x="100.5" y="147.6">PB6</text>
<text x="165.8" y="147.6">PC0</text>
<text x="165.8" y="144.1">PC2</text>
<text x="211.7" y="144.1">PC1</text>
<text x="211.7" y="147.6">NRST</text>
<text x="349.2" y="145.9">PA10</text>
<text x="349.2" y="149.4">PA2</text>
<text x="47.6" y="154.7">PB8</text>
<text x="47.6" y="151.2">PB7</text>
<text x="100.5" y="154.7">PB9</text>
<text x="100.5" y="151.2">BOOT0/PF11</text>
<text x="165.8" y="151.2">PF1</text>
<text x="165.8" y="154.7">PC15</text>
<text x="211.7" y="151.2">PF0</text>
<text x="211.7" y="154.7">PC14</text>
<text x="349.2" y="152.9">PA3</text>
<text x="165.8" y="158.2">PC13</text>
<text x="211.7" y="158.2">VBAT</text>
<text x="262.8" y="170.6">PC1</text>
<text x="287.5" y="170.6">PC0</text>
<text x="262.8" y="174.1">PB9</text>
<text x="287.5" y="174.1">PB8</text>
<text x="292.8" y="190">NRST</text>
<text x="292.8" y="186.4">PB13</text>
<text x="292.8" y="193.5">PB12</text>
<text x="324.6" y="193.5">PC2</text>
<text x="292.8" y="216.4">PC4</text>
<text x="324.6" y="218.2">PC3</text>
</g>
</svg>
